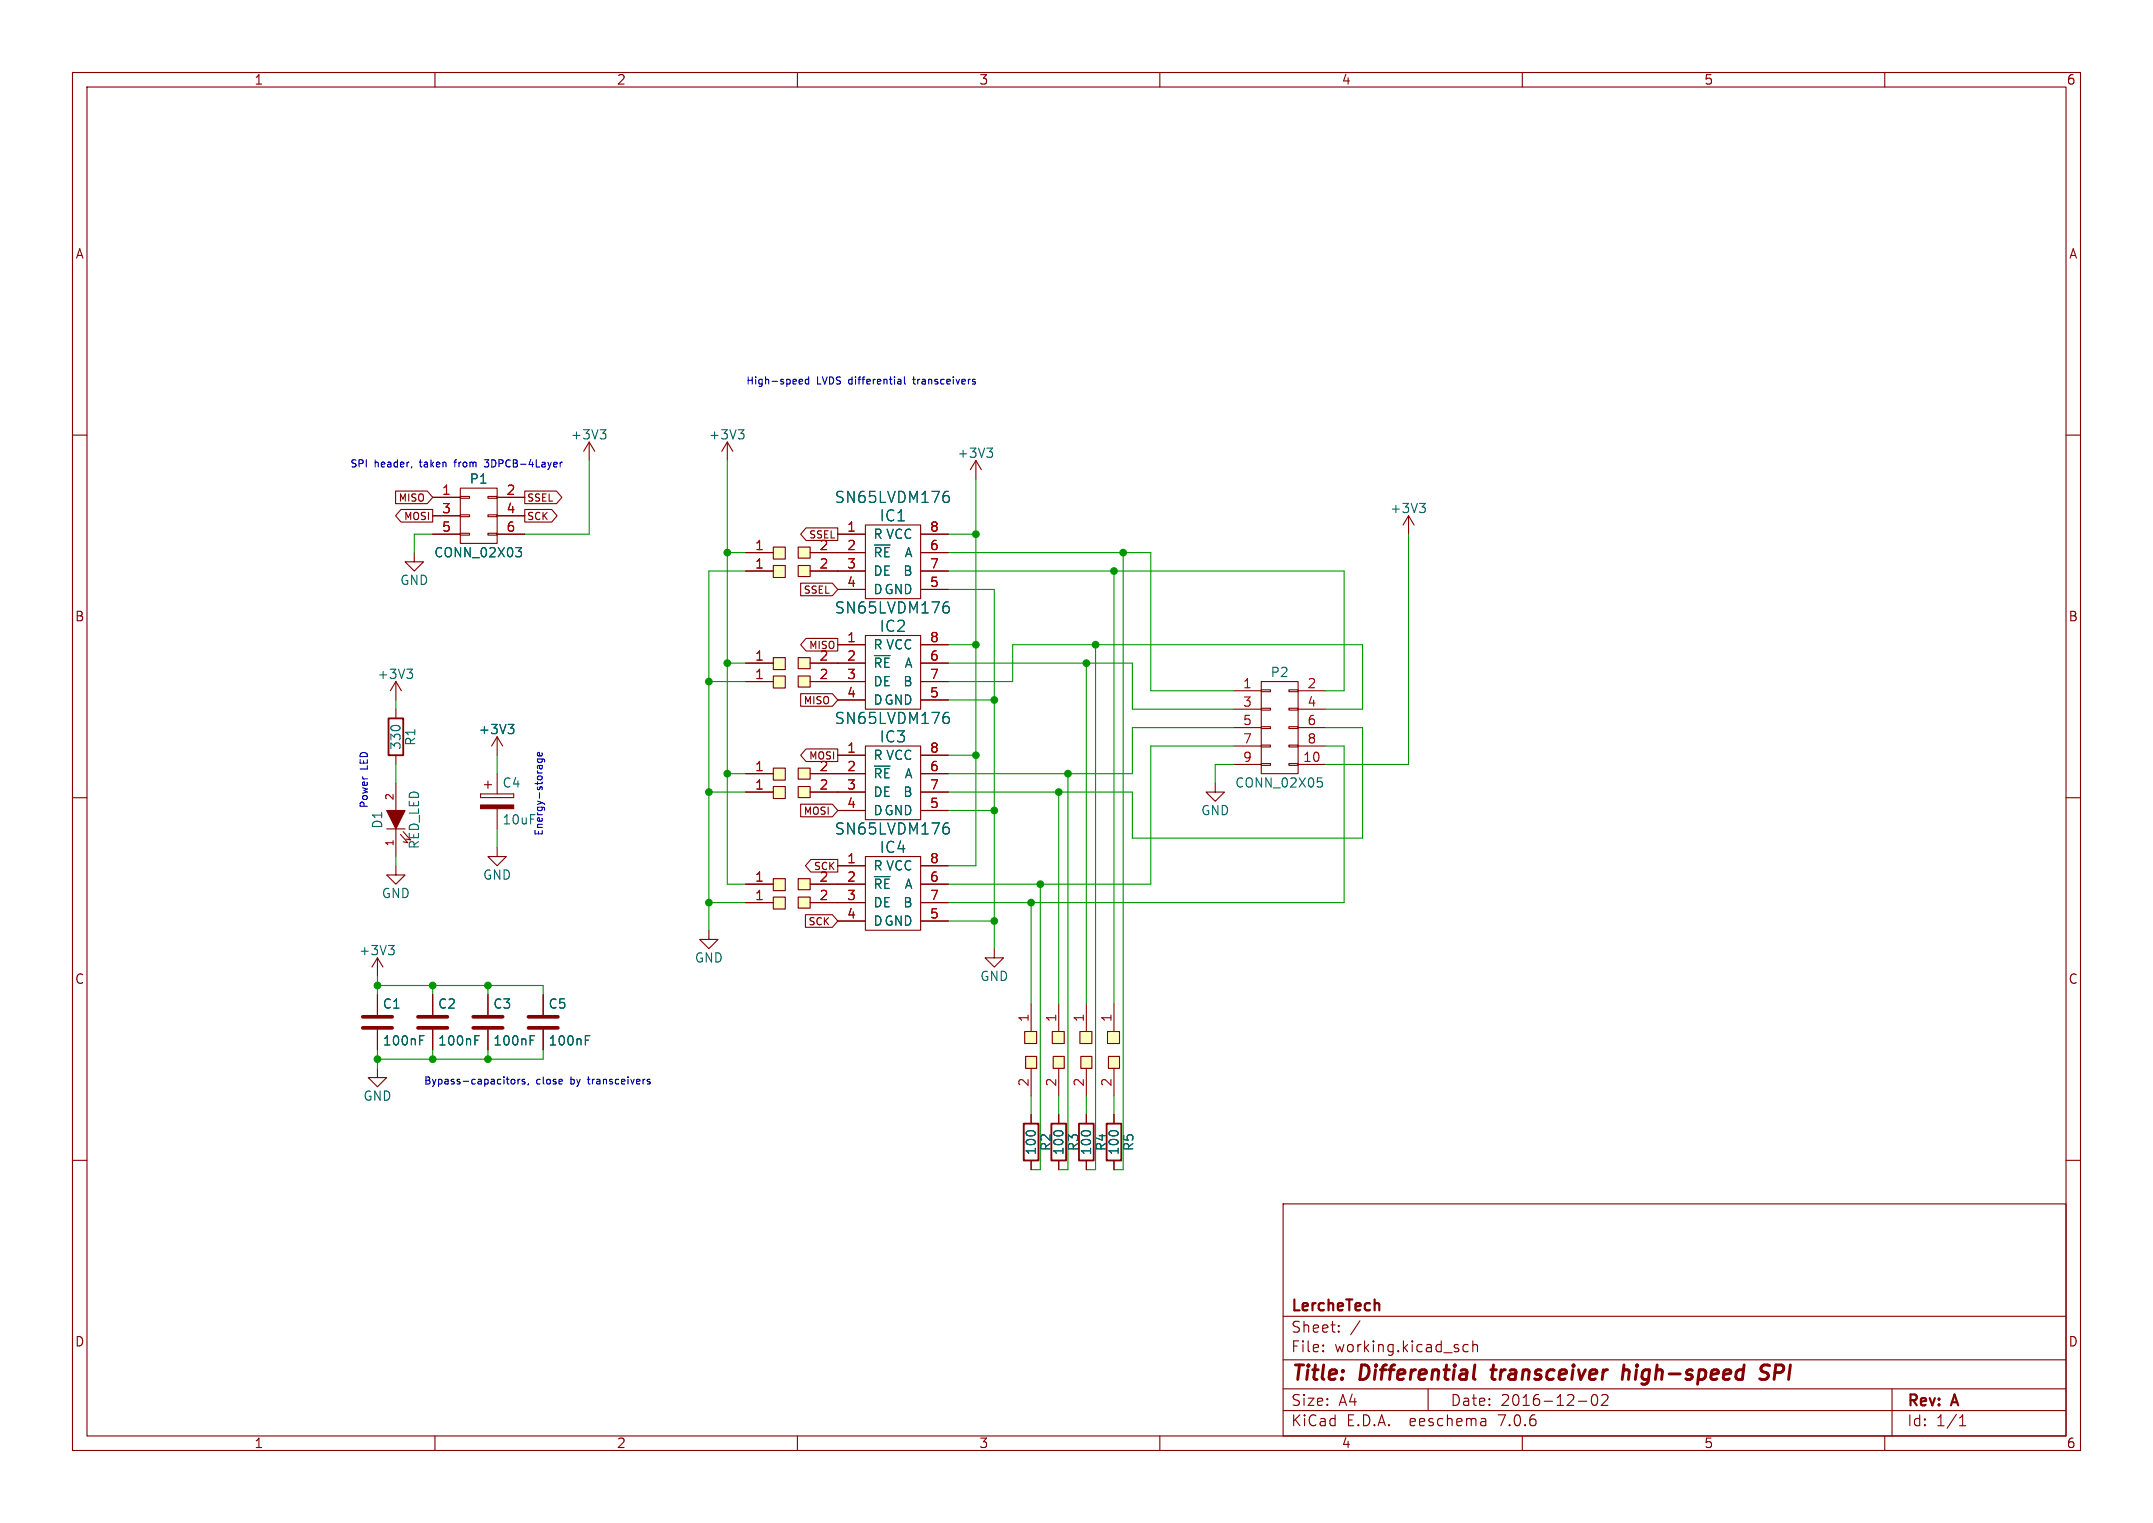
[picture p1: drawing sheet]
<svg xmlns="http://www.w3.org/2000/svg" width="297mm" height="210mm" viewBox="0 0 297 210" stroke-linecap="round" stroke-linejoin="round" font-family="sans-serif">
<g fill="none" stroke="#840000" stroke-width=".15">
<path d="M10 10h277v190h-277zM12 12h273v186h-273zM60 10v2M110 10v2M160 10v2M210 10v2M260 10v2M10 60h2M285 60h2M54.6 67.7h4.3l.8 .9-.8 .8h-4.3zM55.3 70.3h4.4v1.7h-4.4l-.7-.9zM57.1 76.2v1.3h1.3l-1.3 1.2-1.2-1.2h1.2"/>
<path d="M59.7 68.6h3.8M59.7 71.1h3.8M59.7 73.7h3.8M63.5 73.5h1.3v.3h-1.3zM63.5 71h1.3v.2h-1.3zM63.5 68.5h1.3v.2h-1.3zM63.5 67.3h5.1v7.6h-5.1zM67.3 73.5h1.3v.3h-1.3zM67.3 71h1.3v.2h-1.3zM67.3 68.5h1.3v.2h-1.3zM68.6 68.6h3.8M68.6 71.1h3.8"/>
<path d="M68.6 73.7h3.8M72.4 67.7h4.4l.7 .9-.7 .8h-4.4zM72.4 70.3h3.7l.8 .8-.8 .9h-3.7zM81.3 61l-.8 1.2M81.3 61v2.5M81.3 61l.7 1.2M100.3 61l-.7 1.2M100.3 61v2.5M100.3 61l.8 1.2M102.9 76.2h3.8M102.9 78.7h3.8M106.7 75.4h1.6v1.7h-1.6z"/>
<path d="M106.7 78h1.6v1.6h-1.6zM110.1 75.4h1.7v1.6h-1.7zM110.1 78h1.7v1.5h-1.7zM111.2 72.8h4.4v1.7h-4.4l-.8-.8zM111.8 76.2h7.6M111.8 78.7h7.6M115.6 73.7h3.8M119.4 72.4h7.6v10.2h-7.6zM127 73.7h3.8M127 76.2h3.8M127 78.7h3.8M134.6 63.5l-.7 1.3"/>
<path d="M134.6 63.5v2.5M134.6 63.5l.8 1.3M194.3 71.1l-.8 1.3M194.3 71.1v2.6M194.3 71.1l.8 1.3M54.6 94v2.5M54.6 97.8v1.3M54.6 94l-.8 1.3M54.6 94l.8 1.3M102.9 91.4h3.8M102.9 94h3.8M106.7 93.2h1.6v1.7h-1.6z"/>
<path d="M106.7 90.7h1.6v1.6h-1.6zM110.1 93.2h1.7v1.5h-1.7zM110.1 90.7h1.7v1.5h-1.7zM110.4 95.7h4.4l.8 .8-.8 .9h-4.4zM110.4 80.4h4.4l.8 .9-.8 .8h-4.4zM111.2 88h4.4v1.8h-4.4l-.8-.9zM111.8 91.4h7.6M111.8 94h7.6M115.6 81.3h3.8M115.6 88.9h3.8M115.6 96.5h3.8M119.4 87.6h7.6v10.2h-7.6z"/>
<path d="M127 81.3h3.8M127 88.9h3.8M127 91.4h3.8M127 94h3.8M127 96.5h3.8M170.2 95.3h3.8M170.2 97.8h3.8M174 97.7h1.3v.2h-1.3zM174 95.1h1.3v.3h-1.3zM174 94h5.1v12.7h-5.1zM177.8 97.7h1.3v.2h-1.3zM177.8 95.1h1.3v.3h-1.3z"/>
<path d="M179.1 95.3h3.8M179.1 97.8h3.8M10 110h2M53.3 114.3h2.6M54.6 119.4v1.3h1.3l-1.3 1.2-1.3-1.2h1.3M54.6 104.1v1.3M54.6 108v3.8M54.6 114.3v3.8M55.2 115.1l1.1 1.1-.7-.1M55.6 114.7l1 1.1-.6-.1M66.3 109.5v.5zM66.3 110h4.6z"/>
<path d="M66.3 109.5h4.6zM66.8 108.2h1M67.3 107.7v1M68.6 116.8v1.3h1.2l-1.2 1.3-1.3-1.3h1.3M68.6 101.6v2.5M68.6 106.7v2.8M68.6 111.5v2.8M68.6 101.6l-.8 1.3M68.6 101.6l.7 1.3M70.9 109.5v.5zM102.9 106.7h3.8M102.9 109.2h3.8"/>
<path d="M106.7 108.5h1.6v1.6h-1.6zM106.7 105.9h1.6v1.7h-1.6zM110.1 108.5h1.7v1.5h-1.7zM110.1 105.9h1.7v1.5h-1.7zM110.4 110.9h4.4l.8 .9-.8 .8h-4.4zM111.2 103.3h4.4v1.7h-4.4l-.8-.9zM111.8 106.7h7.6M111.8 109.2h7.6M111.9 118.5h3.7v1.7h-3.7l-.8-.8zM115.6 104.1h3.8M115.6 111.8h3.8M115.6 119.4h3.8"/>
<path d="M119.4 102.9h7.6v10.1h-7.6zM119.4 118.1h7.6v10.2h-7.6zM127 104.1h3.8M127 106.7h3.8M127 109.2h3.8M127 111.8h3.8M127 119.4h3.8M167.6 108v1.2h1.3l-1.3 1.3-1.2-1.3h1.2M170.2 105.4h3.8M170.2 100.3h3.8M170.2 102.9h3.8M174 105.3h1.3v.2h-1.3z"/>
<path d="M174 102.7h1.3v.3h-1.3zM174 100.2h1.3v.3h-1.3zM177.8 105.3h1.3v.2h-1.3zM177.8 102.7h1.3v.3h-1.3zM177.8 100.2h1.3v.3h-1.3zM179.1 105.4h3.8M179.1 100.3h3.8M179.1 102.9h3.8M285 110h2M52.1 132.1v2.5M52.1 137.2v2.8M52.1 132.1l-.8 1.3"/>
<path d="M52.1 132.1l.7 1.3M59.7 137.2v2.8M67.3 137.2v2.8M74.9 137.2v2.8M97.8 128.3v1.2h1.3l-1.3 1.3-1.3-1.3h1.3M102.9 121.9h3.8M102.9 124.5h3.8M106.7 121.2h1.6v1.6h-1.6zM106.7 123.7h1.6v1.6h-1.6zM110.1 121.2h1.7v1.5h-1.7zM110.1 123.7h1.7v1.5h-1.7zM111.1 126.1h3.7l.8 .9-.8 .9h-3.7z"/>
<path d="M111.8 121.9h7.6M111.8 124.5h7.6M115.6 127h3.8M127 121.9h3.8M127 124.5h3.8M127 127h3.8M137.2 130.8v1.3h1.2l-1.2 1.3-1.3-1.3h1.3M142.2 138.4v3.8M146 138.4v3.8M149.9 138.4v3.8M153.7 138.4v3.8M10 160h2"/>
<path d="M52.1 147.3v1.3h1.2l-1.2 1.3-1.3-1.3h1.3M52.1 142v2.8M59.7 142v2.8M67.3 142v2.8M74.9 142v2.8M141.4 142.2h1.6v1.7h-1.6zM141.5 145.7h1.5v1.6h-1.5zM142.2 147.3v3.8M142.2 153.7v1.2M145.2 142.2h1.6v1.7h-1.6zM145.3 145.7h1.5v1.6h-1.5zM146 147.3v3.8"/>
<path d="M146 153.7v1.2M149 142.2h1.6v1.7h-1.6zM149.1 145.7h1.5v1.6h-1.5zM149.9 147.3v3.8M149.9 153.7v1.2M152.8 142.2h1.6v1.7h-1.6zM152.9 145.7h1.5v1.6h-1.5zM153.7 147.3v3.8M153.7 153.7v1.2M285 160h2M142.2 160v1.3M146 160v1.3"/>
<path d="M149.9 160v1.3M153.7 160v1.3M177 166h108v32h-108zM60 198v2M110 198v2M160 198v2M177 194.5h108M177 191.5h108M177 187.5h108M177 181.5h108M182.5 186.3h.1l-.1 .1M182.5 186.3v.1"/>
<path d="M182.5 185.5v.1M182.5 185.5h.1l-.1 .1M184.7 183.6v.1M184.7 183.6h-.1l.1 .1M184.7 182.8v.1M184.7 182.8h-.1l.1 .1M187.6 182.1l-1.3 2M197 191.5v3M202.5 185.5l-.4-.1-.3 .3v.4l.2 .2 .1 .1 .4-.1M203.2 185.5a.37 .37 0 0 1 .6 .1v.8M203.2 184.9v1.5M204.9 195.7l.1 .9"/>
<path d="M205 196.5l-.2 .1M205 196h-.2M210 198v2M217.7 193.2h1.2M219.7 192.4a.36 .36 0 0 1 .3-.1 .36 .36 0 0 1 .3 .3 .77 .77 0 0 1-.4 1.2 .91 .91 0 0 1-.2-1.4zM221 192.4l.2-.1 .5 .1a.41 .41 0 0 1 0 .5l-.8 .9h.9M260 198v2M261 191.5v6.5M270.3 196.6h.9M270.3 195.5l.4-.4v1.5"/>
</g>
<path d="M203.3 190.1l.2 .1M203.5 188.2l-.3 1.7M205.7 188.9h.7M206 188.2l-.2 1.7 .1 .2 .2 .1M224 188.2l-.2 2M224.7 189a.57 .57 0 0 0-.8 .1M224.8 189.2l-.2 1M244.1 188.3a.85 .85 0 0 0-1 .1 .45 .45 0 0 0 .1 .8l.4 .1a.49 .49 0 0 1 .3 .5 .49 .49 0 0 1-.4 .4l-.8-.1" fill="none" stroke="#840000" stroke-width=".4"/>
<path d="M50 141.7h4.1M50 140.2h4.1M57.7 141.7h4M57.7 140.2h4M65.3 141.7h4M65.3 140.2h4M72.9 141.7h4.1M72.9 140.2h4.1" fill="none" stroke="#840000" stroke-width=".51"/>
<g fill="none" stroke="#006464" stroke-width=".15">
<path d="M82.8 59.3h.8l-.4 .4M83.3 59.7l.3 .3v.3l-.3 .2M101.8 59.3h.8l-.4 .4M102.4 59.7l.2 .3v.3l-.2 .2M71.2 75.5h.7l-.4 .5 .4 .1v.4l-.2 .3h-.4M130.4 68.3h.3l.3 .3-.1 .5-.2 .2h-.3M130.8 67.8h-.4M136.1 61.8h.8l-.4 .5M136.7 62.3l.2 .2v.3l-.2 .3M195.8 69.4h.8l-.4 .5M196.4 69.9l.2 .2v.3l-.2 .3M56.1 92.3h.8l-.4 .5"/>
<path d="M56.7 92.8l.2 .2v.3l-.2 .2M70.1 99.9h.8l-.4 .5M130.4 83.6h.3l.3 .3-.1 .5-.2 .1h-.3M130.4 98.8h.3l.3 .3-.1 .5-.2 .2h-.3M130.8 83l-.4 .1M130.8 98.2l-.4 .1M70.6 100.4l.3 .2v.3l-.3 .3M130.4 114.1h.3l.3 .2-.1 .6-.2 .1h-.3M130.8 113.5h-.4M181.8 107.3h.6M181.9 107.7h.3l.2 .3v.3l-.1 .2h-.4M53.6 130.4h.8l-.5 .5"/>
<path d="M54.1 130.9l.3 .2v.3l-.3 .2M57.9 143.4h.4M57.9 142.8h.6M65.5 143.4h.4M65.5 142.8h.6M73.1 143.4h.5M73.1 142.8h.6M80.8 143.4h.4M80.8 142.8h.6"/>
</g>
<g fill="#ffffc2" stroke="#ffffc2" stroke-width=".14">
<path d="M106.7 121.2h1.6v1.6h-1.6z"/>
<path d="M110.1 121.2h1.7v1.5h-1.7z"/>
<path d="M106.7 123.7h1.6v1.6h-1.6z"/>
<path d="M110.1 123.7h1.7v1.5h-1.7z"/>
<path d="M145.2 142.2h1.6v1.7h-1.6z"/>
<path d="M145.3 145.7h1.5v1.6h-1.5z"/>
<path d="M141.4 142.2h1.6v1.7h-1.6z"/>
<path d="M141.5 145.7h1.5v1.6h-1.5z"/>
<path d="M149 142.2h1.6v1.7h-1.6z"/>
<path d="M149.1 145.7h1.5v1.6h-1.5z"/>
<path d="M152.8 142.2h1.6v1.7h-1.6z"/>
<path d="M152.9 145.7h1.5v1.6h-1.5z"/>
<path d="M106.7 75.4h1.6v1.7h-1.6z"/>
<path d="M110.1 75.4h1.7v1.6h-1.7z"/>
<path d="M106.7 78h1.6v1.6h-1.6z"/>
<path d="M110.1 78h1.7v1.5h-1.7z"/>
<path d="M106.7 93.2h1.6v1.7h-1.6z"/>
<path d="M110.1 93.2h1.7v1.5h-1.7z"/>
<path d="M106.7 90.7h1.6v1.6h-1.6z"/>
<path d="M110.1 90.7h1.7v1.5h-1.7z"/>
<path d="M106.7 108.5h1.6v1.6h-1.6z"/>
<path d="M110.1 108.5h1.7v1.5h-1.7z"/>
<path d="M106.7 105.9h1.6v1.7h-1.6z"/>
<path d="M110.1 105.9h1.7v1.5h-1.7z"/>
</g>
<g fill="#840000" stroke="#840000" stroke-width=".15">
<path d="M53.3 111.8h2.6l-1.3 2.5z"/>
<path d="M66.3 111h4.6v.5h-4.6z"/>
</g>
<path d="M53.6 99.1h2v5h-2zM141.2 154.9h2.1v5.1h-2.1zM145 154.9h2.1v5.1h-2.1zM148.8 154.9h2.1v5.1h-2.1zM152.7 154.9h2v5.1h-2z" fill="none" stroke="#840000" stroke-width=".25"/>
<g fill="none" stroke="#0000c2" stroke-width=".15">
<path d="M110.3 52.9h.4M110.3 52.3h.3l.1 .2-.5 .1M111.6 52.3h-.3l-.2 .2 .1 .4h.4M111.6 52v1M124 52.3h.2l.1 .1v.6M124.3 52.9l-.3 .1M124.3 52.5l-.3 .1M124.8 52v.8l.1 .2M125.9 52.3h.4M134.3 52.6l.2 .1 .1 .1-.2 .2h-.2M134.3 52.3h.2M56.8 64.3l-.1 .2"/>
<path d="M62.6 63.7h.4M66.8 63.4h.6l-.3 .4h.1M66.8 64.3l.4 .1M77.6 63.7l-.3 .1M50 107.1v.1M74.1 104.7h.8l.2 .1v.3M74.2 104.7l-.1 .2 .2 .2 .5-.1v-.3M74.8 103.8v.3l-.1 .1h-.5v-.4h.2l.1 .4M70.5 148.9l.2-.1 .3 .1v.4l-.1 .1-.2 .1-.2-.1zM71.4 148.8v.7M71.7 148.8l-.3 .2M72.4 148.9l-.2-.1-.2 .2 .1 .1 .3 .1v.2h-.4"/>
<path d="M72.9 149.4l-.1 .2M81 148.8h.4M89.4 148.8l.3 .1M89.4 149.2h.3v.1l-.1 .2h-.2"/>
</g>
<g fill="none" stroke="#009600" stroke-width=".15">
<path d="M59.7 73.7h-2.6v2.5M81.3 63.5v10.2h-8.9M100.3 63.5v58.4h2.6M100.3 76.2h2.6M102.9 78.7h-5.1v49.6M130.8 78.7h54.6v16.6h-2.5M130.8 76.2h27.9v19.1h11.5M130.8 73.7h3.8M134.6 66v53.4h-3.8M153.7 78.7v59.7M154.9 76.2v85.1h-1.2M194.3 73.7v31.7h-11.4"/>
<path d="M54.6 96.5v1.3M97.8 94h5.1M100.3 91.4h2.6M130.8 91.4h25.4v6.4h14M130.8 94h8.9v-5.1h48.3v8.9h-5.1M130.8 88.9h3.8M130.8 81.3h6.4v49.5M130.8 96.5h6.4M149.9 91.4v47M151.1 88.9v72.4h-1.2M54.6 105.4v2.6M54.6 118.1v1.3"/>
<path d="M68.6 104.1v2.6M68.6 114.3v2.5M97.8 109.2h5.1M100.3 106.7h2.6M130.8 104.1h3.8M130.8 111.8h6.4M146 109.2v29.2M147.3 106.7v54.6h-1.3M170.2 100.3h-14v6.4h-25.4M170.2 102.9h-11.5v19h-27.9M170.2 105.4h-2.6v2.6M182.9 102.9h2.5v21.6h-54.6"/>
<path d="M182.9 100.3h5.1v15.3h-31.8v-6.4h-25.4M52.1 135.9h22.8v1.3M52.1 134.6v2.6M59.7 135.9v1.3M67.3 135.9v1.3M97.8 124.5h5.1M130.8 127h6.4M142.2 124.5v13.9M143.5 121.9v39.4h-1.3M52.1 144.8v2.5M59.7 144.8v1.3M67.3 144.8v1.3"/>
<path d="M74.9 144.8v1.3h-22.8M142.2 151.1v2.6M146 151.1v2.6M149.9 151.1v2.6M153.7 151.1v2.6"/>
</g>
<g fill="#009600" stroke="#009600" stroke-width=".15">
<circle cx="59.7" cy="146.1" r=".46"/>
<circle cx="59.7" cy="135.9" r=".46"/>
<circle cx="52.1" cy="146.1" r=".46"/>
<circle cx="67.3" cy="135.9" r=".46"/>
<circle cx="52.1" cy="135.9" r=".46"/>
<circle cx="67.3" cy="146.1" r=".46"/>
<circle cx="134.6" cy="73.7" r=".46"/>
<circle cx="149.9" cy="91.4" r=".46"/>
<circle cx="154.9" cy="76.2" r=".46"/>
<circle cx="153.7" cy="78.7" r=".46"/>
<circle cx="151.1" cy="88.9" r=".46"/>
<circle cx="134.6" cy="88.9" r=".46"/>
<circle cx="137.2" cy="96.5" r=".46"/>
<circle cx="134.6" cy="104.1" r=".46"/>
<circle cx="146" cy="109.2" r=".46"/>
<circle cx="147.3" cy="106.7" r=".46"/>
<circle cx="100.3" cy="106.7" r=".46"/>
<circle cx="97.8" cy="109.2" r=".46"/>
<circle cx="100.3" cy="76.2" r=".46"/>
<circle cx="97.8" cy="124.5" r=".46"/>
<circle cx="100.3" cy="91.4" r=".46"/>
<circle cx="97.8" cy="94" r=".46"/>
<circle cx="137.2" cy="111.8" r=".46"/>
<circle cx="143.5" cy="121.9" r=".46"/>
<circle cx="142.2" cy="124.5" r=".46"/>
<circle cx="137.2" cy="127" r=".46"/>
</g>
<g font-size="2.8" fill="#840000">
<text x="178" y="190.9">Title:</text>
<text x="187.7" y="190.9">Differential</text>
<text x="206.7" y="190.9">transceiver</text>
<text x="225.4" y="190.9">high-speed</text>
<text x="245.3" y="190.9">SPI</text>
</g>
<g font-size="2.1" fill="#006464">
<text x="115.1" y="69.6">SN65LVDM176</text>
<text x="121.3" y="72.1">IC1</text>
<text x="115.1" y="84.8">SN65LVDM176</text>
<text x="121.3" y="87.4">IC2</text>
<text x="115.1" y="100.1">SN65LVDM176</text>
<text x="121.3" y="102.6">IC3</text>
<text x="115.1" y="115.3">SN65LVDM176</text>
<text x="121.3" y="117.8">IC4</text>
</g>
<g font-size="2.1" fill="#840000">
<text x="178" y="184">Sheet:</text>
<text x="178" y="181.2">LercheTech</text>
<text x="178" y="186.7">File:</text>
<text x="184.1" y="186.7">working.kicad_sch</text>
<text x="178" y="196.9">KiCad</text>
<text x="178" y="194.1">Size:</text>
<text x="184.7" y="194.1">A4</text>
<text x="185.7" y="196.9">E.D.A.</text>
<text x="194.6" y="196.9">eeschema</text>
<text x="200" y="194.1">Date:</text>
<text x="207" y="196.9">7.0.6</text>
<text x="207" y="194.1">2016-12-02</text>
<text x="263" y="194.3">Rev:</text>
<text x="263" y="196.9">Id:</text>
<text x="267.1" y="196.9">1/1</text>
<text x="269.4" y="194.3">A</text>
</g>
<g font-size="1.8" fill="#840000">
<text x="35" y="11.9">1</text>
<text x="85" y="11.9">2</text>
<text x="135" y="11.9">3</text>
<text x="185" y="11.9">4</text>
<text x="235" y="11.9">5</text>
<text x="285" y="11.9">6</text>
<text x="10.3" y="35.9">A</text>
<text x="285.3" y="35.9">A</text>
<text x="10.3" y="85.9">B</text>
<text x="285.3" y="85.9">B</text>
<text x="10.3" y="135.9">C</text>
<text x="285.3" y="135.9">C</text>
<text x="10.3" y="185.9">D</text>
<text x="285.3" y="185.9">D</text>
<text x="35" y="199.9">1</text>
<text x="85" y="199.9">2</text>
<text x="135" y="199.9">3</text>
<text x="185" y="199.9">4</text>
<text x="235" y="199.9">5</text>
<text x="285" y="199.9">6</text>
</g>
<g font-size="1.8" fill="#006464">
<text x="78.6" y="60.8">+3V3</text>
<text x="97.7" y="60.8">+3V3</text>
<text x="132" y="63.3">+3V3</text>
<text x="64.7" y="66.9">P1</text>
<text x="191.7" y="71">+3V3</text>
<text x="59.8" y="77.1">CONN_02X03</text>
<text x="120.4" y="74.5">R VCC</text>
<text x="120.4" y="77.1">~{RE}A</text>
<text x="55.1" y="80.9">GND</text>
<text x="120.4" y="79.6">DE</text>
<text x="120.4" y="82.1">DGND</text>
<text x="124.5" y="79.6">B</text>
<text x="120.4" y="89.8">R VCC</text>
<text x="52" y="93.8">+3V3</text>
<text x="120.4" y="92.3">~{RE}A</text>
<text x="120.4" y="94.8">DE</text>
<text x="124.5" y="94.8">B</text>
<text x="175.2" y="93.6">P2</text>
<text x="65.9" y="101.4">+3V3</text>
<text x="120.4" y="97.4">DGND</text>
<text x="55.5" y="103.5" transform="rotate(-90 55.5 103.5)">330</text>
<text x="57.5" y="102.9" transform="rotate(-90 57.5 102.9)">R1</text>
<text x="120.4" y="105">R VCC</text>
<text x="120.4" y="107.5">~{RE}A</text>
<text x="69.2" y="108.8">C4</text>
<text x="69.2" y="113.9">10uF</text>
<text x="120.4" y="110.1">DE</text>
<text x="120.4" y="112.6">DGND</text>
<text x="124.5" y="110.1">B</text>
<text x="165.6" y="112.6">GND</text>
<text x="170.3" y="108.8">CONN_02X05</text>
<text x="52.9" y="114.4" transform="rotate(-90 52.9 114.4)">D1</text>
<text x="58" y="117.2" transform="rotate(-90 58 117.2)">RED_LED</text>
<text x="52.6" y="124.1">GND</text>
<text x="66.5" y="121.5">GND</text>
<text x="120.4" y="120.2">R VCC</text>
<text x="120.4" y="122.8">~{RE}A</text>
<text x="120.4" y="125.3">DE</text>
<text x="124.5" y="125.3">B</text>
<text x="49.4" y="131.9">+3V3</text>
<text x="120.4" y="127.9">DGND</text>
<text x="95.8" y="132.9">GND</text>
<text x="135.1" y="135.5">GND</text>
<text x="52.7" y="139.3">C1</text>
<text x="60.3" y="139.3">C2</text>
<text x="68" y="139.3">C3</text>
<text x="75.6" y="139.3">C5</text>
<text x="52.7" y="144.4">100nF</text>
<text x="60.3" y="144.4">100nF</text>
<text x="68" y="144.4">100nF</text>
<text x="75.6" y="144.4">100nF</text>
<text x="50" y="152">GND</text>
<text x="143.1" y="159.4" transform="rotate(-90 143.1 159.4)">100</text>
<text x="145.1" y="158.8" transform="rotate(-90 145.1 158.8)">R2</text>
<text x="146.9" y="159.4" transform="rotate(-90 146.9 159.4)">100</text>
<text x="148.9" y="158.8" transform="rotate(-90 148.9 158.8)">R3</text>
<text x="150.7" y="159.4" transform="rotate(-90 150.7 159.4)">100</text>
<text x="152.8" y="158.8" transform="rotate(-90 152.8 158.8)">R4</text>
<text x="154.5" y="159.4" transform="rotate(-90 154.5 159.4)">100</text>
<text x="156.6" y="158.8" transform="rotate(-90 156.6 158.8)">R5</text>
</g>
<g font-size="1.8" fill="#a90000">
<text x="60.9" y="68.3">1</text>
<text x="60.9" y="70.9">3</text>
<text x="69.8" y="68.3">2</text>
<text x="69.8" y="70.9">4</text>
<text x="60.9" y="73.4">5</text>
<text x="69.8" y="73.4">6</text>
<text x="104.1" y="75.9">1</text>
<text x="113" y="75.9">2</text>
<text x="116.8" y="73.4">1</text>
<text x="116.8" y="75.9">2</text>
<text x="128.2" y="75.9">6</text>
<text x="128.2" y="73.4">8</text>
<text x="104.1" y="78.5">1</text>
<text x="113" y="78.5">2</text>
<text x="116.8" y="78.5">3</text>
<text x="116.8" y="81">4</text>
<text x="128.2" y="81">5</text>
<text x="128.2" y="78.5">7</text>
<text x="116.8" y="88.6">1</text>
<text x="128.2" y="88.6">8</text>
<text x="104.1" y="93.7">1</text>
<text x="104.1" y="91.2">1</text>
<text x="113" y="93.7">2</text>
<text x="113" y="91.2">2</text>
<text x="116.8" y="91.2">2</text>
<text x="116.8" y="93.7">3</text>
<text x="128.2" y="91.2">6</text>
<text x="128.2" y="93.7">7</text>
<text x="171.4" y="95">1</text>
<text x="180.3" y="95">2</text>
<text x="116.8" y="96.3">4</text>
<text x="128.2" y="96.3">5</text>
<text x="171.4" y="97.5">3</text>
<text x="171.4" y="100.1">5</text>
<text x="180.3" y="97.5">4</text>
<text x="180.3" y="100.1">6</text>
<text x="104.1" y="106.4">1</text>
<text x="113" y="106.4">2</text>
<text x="116.8" y="103.9">1</text>
<text x="116.8" y="106.4">2</text>
<text x="128.2" y="106.4">6</text>
<text x="128.2" y="103.9">8</text>
<text x="171.4" y="102.6">7</text>
<text x="171.4" y="105.2">9</text>
<text x="179.7" y="105.2">10</text>
<text x="180.3" y="102.6">8</text>
<text x="104.1" y="109">1</text>
<text x="113" y="109">2</text>
<text x="116.8" y="109">3</text>
<text x="116.8" y="111.5">4</text>
<text x="128.2" y="111.5">5</text>
<text x="128.2" y="109">7</text>
<text x="116.8" y="119.1">1</text>
<text x="128.2" y="119.1">8</text>
<text x="104.1" y="121.7">1</text>
<text x="104.1" y="124.2">1</text>
<text x="113" y="121.7">2</text>
<text x="113" y="124.2">2</text>
<text x="116.8" y="121.7">2</text>
<text x="116.8" y="124.2">3</text>
<text x="128.2" y="121.7">6</text>
<text x="128.2" y="124.2">7</text>
<text x="116.8" y="126.7">4</text>
<text x="128.2" y="126.7">5</text>
<text x="142" y="141" transform="rotate(-90 142 141)">1</text>
<text x="145.8" y="141" transform="rotate(-90 145.8 141)">1</text>
<text x="149.6" y="141" transform="rotate(-90 149.6 141)">1</text>
<text x="153.4" y="141" transform="rotate(-90 153.4 141)">1</text>
<text x="142" y="149.9" transform="rotate(-90 142 149.9)">2</text>
<text x="145.8" y="149.9" transform="rotate(-90 145.8 149.9)">2</text>
<text x="149.6" y="149.9" transform="rotate(-90 149.6 149.9)">2</text>
<text x="153.4" y="149.9" transform="rotate(-90 153.4 149.9)">2</text>
</g>
<g font-size="1.4" fill="#0000c2">
<text x="102.9" y="53.1">High-speed</text>
<text x="112.7" y="53.1">LVDS</text>
<text x="117.3" y="53.1">differential</text>
<text x="126.5" y="53.1">transceivers</text>
<text x="48.3" y="64.5">SPI</text>
<text x="51.7" y="64.5">header,</text>
<text x="58.2" y="64.5">taken</text>
<text x="63.2" y="64.5">from</text>
<text x="67.6" y="64.5">3DPCB-4Layer</text>
<text x="50.8" y="106.1" transform="rotate(-90 50.8 106.1)">LED</text>
<text x="50.8" y="111.5" transform="rotate(-90 50.8 111.5)">Power</text>
<text x="74.9" y="115.3" transform="rotate(-90 74.9 115.3)">Energy-storage</text>
<text x="58.4" y="149.6">Bypass-capacitors,</text>
<text x="74" y="149.6">close</text>
<text x="78.9" y="149.6">by</text>
<text x="81.6" y="149.6">transceivers</text>
</g>
<g font-size="1.4" fill="#840000">
<text x="54.9" y="69.4">MISO</text>
<text x="55.6" y="71.9">MOSI</text>
<text x="72.6" y="69.4">SSEL</text>
<text x="72.6" y="71.9">SCK</text>
<text x="111.5" y="74.5">SSEL</text>
<text x="110.7" y="82.1">SSEL</text>
<text x="111.5" y="89.7">MISO</text>
<text x="110.7" y="97.3">MISO</text>
<text x="111.5" y="104.9">MOSI</text>
<text x="110.7" y="112.6">MOSI</text>
<text x="112.1" y="120.2">SCK</text>
<text x="111.4" y="127.8">SCK</text>
</g>
<g font-size="1.4" fill="#a90000">
<text x="54.4" y="110.5" transform="rotate(-90 54.4 110.5)">2</text>
<text x="54.4" y="116.8" transform="rotate(-90 54.4 116.8)">1</text>
</g>
</svg>
